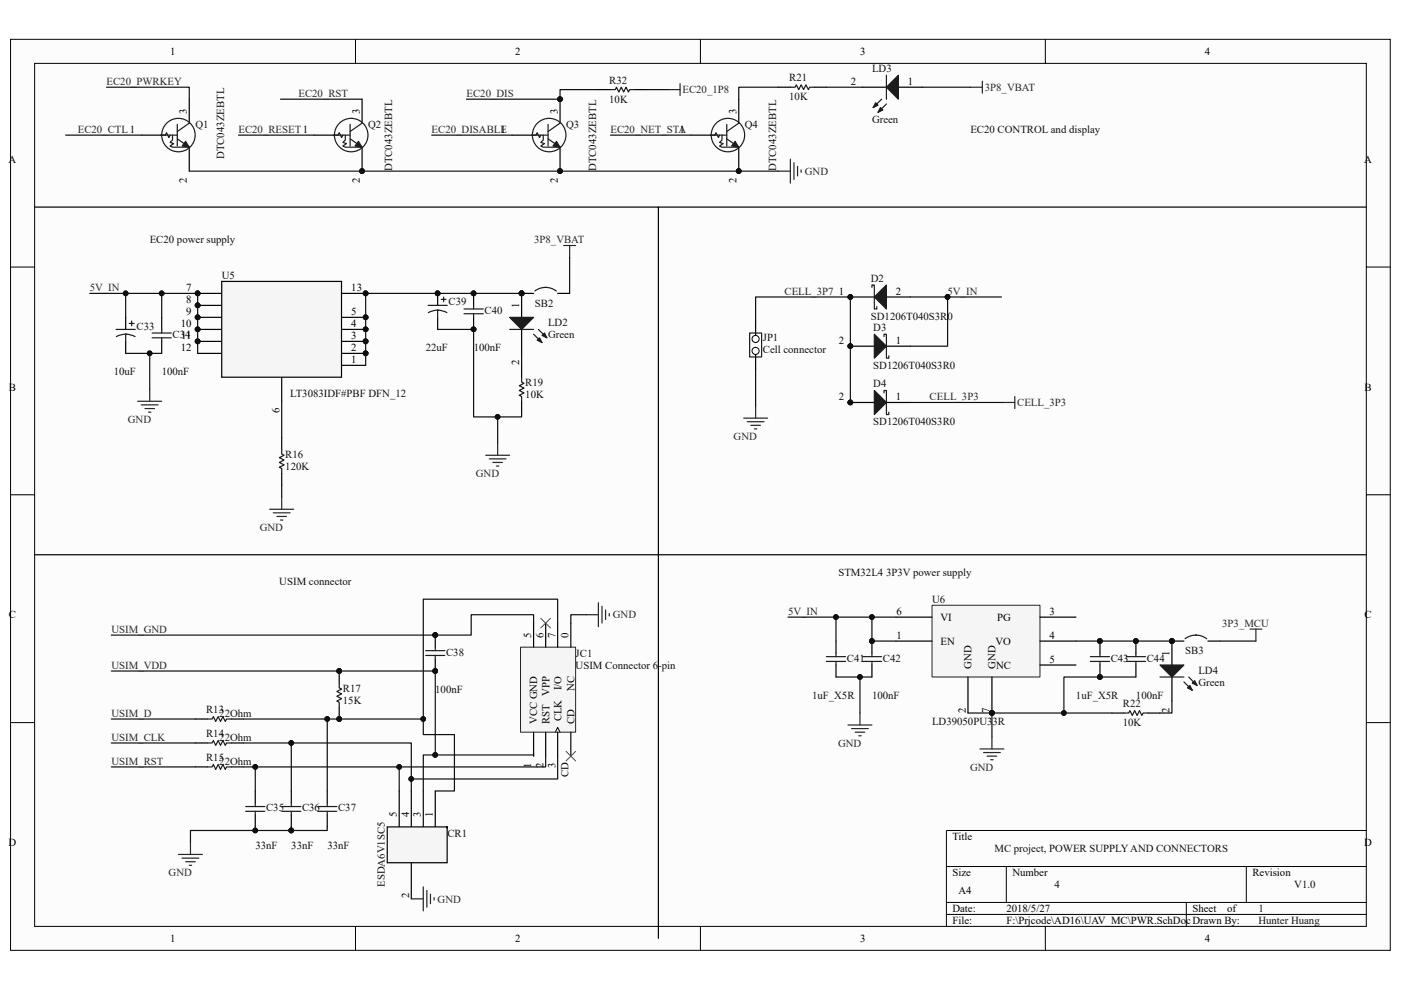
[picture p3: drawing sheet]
<svg xmlns="http://www.w3.org/2000/svg" width="297mm" height="210mm" viewBox="0 0 297 210" stroke-linecap="round" stroke-linejoin="round" font-family="sans-serif">
<path d="M2.3 8.4h292.5v193.2h-292.5z" fill="#fcfcfc"/>
<path d="M2.2 8.3h292.6v193.3h-292.6z" fill="none" stroke="#000" stroke-width=".21"/>
<path d="M7.4 13.5h282.3v183h-282.3z" fill="#fcfcfc"/>
<g fill="none" stroke="#000" stroke-width=".21">
<path d="M7.3 13.4h282.4v183.1h-282.4zM75.4 8.3v5.1M148.5 8.3v5.1M221.6 8.3v5.1M2.2 56.6h5.1M289.7 56.6h5.1M2.2 104.9h5.1M289.7 104.9h5.1M2.2 153.3h5.1M289.7 153.3h5.1M289.7 176.1h-89v20.4M75.4 196.5v5.1"/>
<path d="M148.5 196.5v5.1M200.7 183.8h89M200.7 191.4h89M200.7 194h89M213.4 183.8v7.6M221.6 196.5v5.1M251.5 191.4v5.1M264.2 183.8v7.6"/>
</g>
<g fill="none" stroke="#000" stroke-width=".25">
<path d="M165 18.5h2.6M172.7 18.5h2.5M182.8 18.5h5.1M190.5 18.5h5.1M7.3 43.9h132.3v73.8h150.1M26.6 67.3v2.6M26.6 72.4v2.6M92.8 62.2v2.6M92.8 67.3v2.6M7.3 117.7h132.3v81.3M41.4 152.5h2.5M41.4 157.6h2.5"/>
<path d="M49 152.5h2.6M49 157.6h2.6M71.9 142.3v2.6M71.9 150v2.5M41.4 162.7h2.5M49 162.7h2.6"/>
</g>
<g fill="#0e0e0e" stroke="#0e0e0e" stroke-width=".21">
<circle cx="71.9" cy="142.3" r=".49"/>
<circle cx="71.9" cy="152.5" r=".49"/>
<circle cx="92.8" cy="62.2" r=".5"/>
</g>
<g fill="none" stroke="#1c1c1c" stroke-width=".25">
<path d="M167.6 18.5h1l.2-.5 .6 1 .5-1 .5 1 .5-1 .5 1 .3-.5h1M24.6 69.9h4.1M24.7 71.4l.7-.3 1.2-.2 1.3 .2 .7 .3M26.6 70.9v1.5M27.4 68.6h1M27.9 68.1v1M90.8 64.8h4M90.8 66.3l1.2-.4 .8-.1 1.2 .2 .8 .3M92.8 65.8v1.5M93.6 63.5h1M94.1 63v1M43.9 152.5h1.1l.2-.5 .5 1 .5-1 .6 1 .5-1 .5 1 .2-.5h1"/>
<path d="M43.9 157.6h1.1l.2-.5 .5 1 .5-1 .6 1 .5-1 .5 1 .2-.5h1M71.9 144.9v1l.5 .3-1 .5 1 .5-1 .5 1 .5-1 .5 .5 .2v1.1M43.9 162.7h1.1l.2-.5 .5 1 .5-1 .6 1 .5-1 .5 1 .2-.5h1"/>
</g>
<g fill="none" stroke="#262626" stroke-width=".25">
<path d="M119.5 52.1h2.5M120.8 52.1v2.5M29.2 85.1h5.1M29.9 85.9h3.6M30.7 86.7h2.1M31.5 87.4h.5M31.7 82.6v2.5M103 96.6h5.1M103.7 97.3h3.6M104.5 98.1h2M105.3 98.8h.5M105.5 94v2.6"/>
<path d="M265 133.4h2.5M266.3 133.4v2.6M179.8 153.8h5.1M180.5 154.5h3.6M181.3 155.3h2M182.1 156.1h.5M182.3 151.2v2.6M207.8 158.9h5M208.5 159.6h3.6M210.3 156.3v2.6M209.3 160.4h2M210.1 161.1h.5"/>
</g>
<path d="M187.9 18.5l2.6-2.5v5z" fill="#1c1c1c"/>
<path d="M187.9 18.5l2.6-2.5v5zM186.9 21l-1.8 1.8M187.9 22.1l-1.7 1.7" fill="none" stroke="#1c1c1c" stroke-width=".25"/>
<path d="M185.6 21.8l.6 .5-1.1 .5z" fill="#1c1c1c"/>
<path d="M185.6 21.8l.6 .5-1.1 .5z" fill="none" stroke="#1c1c1c" stroke-width=".25"/>
<path d="M186.7 22.8l.5 .5-1 .5z" fill="#1c1c1c"/>
<g fill="none" stroke="#1c1c1c" stroke-width=".25">
<path d="M187.9 16v5M186.7 22.8l.5 .5-1 .5zM32.3 70.6h4M32.3 71.6h4M34.3 69.9v.7M34.3 71.6v.8M98.4 66.5h4.1M98.4 65.5h4.1M100.4 64.8v.7M100.4 66.5v.8M113.4 61.7l1.3-.6 1-.1 1.4 .2 .9 .5M59.7 95.3v1l.5 .3-1 .5 1 .5-1 .5 1 .5-1 .5 .5 .3v1"/>
<path d="M90.3 139h4M90.3 138h4M92.3 137.2v.8M92.3 139v.8M175.2 139.3h4.1M177.2 138.5v.8M182.8 139.3h4.1M184.9 138.5v.8M231.2 139.3h4M233.2 138.5v.8M238.8 139.3h4.1M240.8 138.5v.8"/>
<path d="M251.3 135.5l1.3-.7 1-.1 1.4 .3 .8 .5M175.2 140.3h4.1M177.2 140.3v.8M182.8 140.3h4.1M184.9 140.3v.8M231.2 140.3h4M233.2 140.3v.8M238.8 140.3h4.1M240.8 140.3v.8M52.1 171.1h4.1M52.1 172.1h4.1M54.1 170.3v.8"/>
<path d="M54.1 172.1v.7M59.7 171.1h4.1M59.7 172.1h4.1M61.8 170.3v.8M61.8 172.1v.7M67.3 171.1h4.1M67.3 172.1h4.1M69.4 170.3v.8M69.4 172.1v.7"/>
</g>
<path d="M205.7 18.5h2.6M208.3 17.2v2.6M165 36.3h2.6M167.6 33.8v5M168.3 34.5v3.6M169.1 35.3v2M169.9 36v.6M57.2 108h5.1M57.9 108.8h3.6M58.7 109.5h2M59.5 110.3h.5M59.7 105.5v2.5" fill="none" stroke="#262626" stroke-width=".25"/>
<g fill="none" stroke="#000" stroke-width=".25">
<path d="M139.6 43.9h150.1M34.3 67.3v2.6M34.3 72.4v2.6M100.4 62.2v2.6M100.4 67.3v2.6M110.6 62.2h2.5M118.2 62.2h2.6M59.7 92.8v2.5M59.7 100.4v2.5M92.3 134.7v2.5M92.3 139.8v2.5M177.2 136v2.5"/>
<path d="M184.9 136v2.5M233.2 136v2.5M240.8 136v2.5M248.5 136h2.5M256.1 136h2.6M177.2 141.1v2.5M184.9 141.1v2.5M233.2 141.1v2.5M240.8 141.1v2.5M54.1 167.8v2.5M54.1 172.8v2.6M61.8 167.8v2.5"/>
<path d="M61.8 172.8v2.6M69.4 167.8v2.5M69.4 172.8v2.6M84.6 167.8v7.6M87.2 167.8v7.6M89.7 167.8v7.6M92.3 167.8v7.6M87.2 183v7.6"/>
</g>
<g fill="#0e0e0e" stroke="#0e0e0e" stroke-width=".21">
<circle cx="248.5" cy="136" r=".5"/>
<circle cx="110.6" cy="62.2" r=".49"/>
<circle cx="240.8" cy="136" r=".49"/>
<circle cx="233.2" cy="143.6" r=".5"/>
<circle cx="233.2" cy="136" r=".5"/>
<circle cx="184.9" cy="136" r=".49"/>
<circle cx="100.4" cy="69.9" r=".49"/>
<circle cx="100.4" cy="62.2" r=".49"/>
<circle cx="92.3" cy="142.3" r=".5"/>
<circle cx="92.3" cy="134.7" r=".5"/>
</g>
<path d="M82.1 175.4v7.6h12.7v-7.6z" fill-rule="evenodd" fill="#f5f5f5" stroke="#000" stroke-width=".25"/>
<path d="M248.5 136v5.1M248.5 143.6v5.1" fill="none" stroke="#000" stroke-width=".25"/>
<circle cx="248.5" cy="136" r=".5" fill="#0e0e0e" stroke="#0e0e0e" stroke-width=".21"/>
<path d="M245.9 141.1h5.1l-2.5 2.5z" fill="#1c1c1c"/>
<path d="M245.9 141.1h5.1l-2.5 2.5zM251 144.6l1.8 1.8M252 143.6l1.8 1.8" fill="none" stroke="#1c1c1c" stroke-width=".25"/>
<path d="M251.8 145.9l.5-.5 .5 1z" fill="#1c1c1c"/>
<path d="M251.8 145.9l.5-.5 .5 1z" fill="none" stroke="#1c1c1c" stroke-width=".25"/>
<path d="M252.8 144.9l.5-.5 .5 1z" fill="#1c1c1c"/>
<path d="M245.9 143.6h5.1M252.8 144.9l.5-.5 .5 1z" fill="none" stroke="#1c1c1c" stroke-width=".25"/>
<g fill="#0e0e0e" stroke="#0e0e0e" stroke-width=".21">
<circle cx="248.5" cy="136" r=".5"/>
<circle cx="110.6" cy="62.2" r=".49"/>
</g>
<path d="M110.6 62.2v5.1M110.6 69.9v5.1" fill="none" stroke="#000" stroke-width=".25"/>
<path d="M108.1 67.3h5l-2.5 2.6z" fill="#1c1c1c"/>
<path d="M108.1 67.3h5l-2.5 2.6zM113.1 70.9l1.8 1.8M114.1 69.9l1.8 1.7" fill="none" stroke="#1c1c1c" stroke-width=".25"/>
<path d="M113.9 72.2l.5-.6 .5 1.1z" fill="#1c1c1c"/>
<path d="M113.9 72.2l.5-.6 .5 1.1z" fill="none" stroke="#1c1c1c" stroke-width=".25"/>
<path d="M114.9 71.1l.5-.5 .5 1z" fill="#1c1c1c"/>
<path d="M108.1 69.9h5M114.9 71.1l.5-.5 .5 1zM110.6 80v1l.5 .3-1 .5 1 .5-1 .5 1 .5-1 .5 .5 .3v1M238.3 151.2h1l.3-.5 .5 1 .5-1 .5 1 .5-1 .5 1 .3-.5h1" fill="none" stroke="#1c1c1c" stroke-width=".25"/>
<circle cx="110.6" cy="62.2" r=".49" fill="#0e0e0e" stroke="#0e0e0e" stroke-width=".21"/>
<path d="M110.6 77.5v2.5M110.6 85.1v2.6M235.8 151.2h2.5M243.4 151.2h2.5" fill="none" stroke="#000" stroke-width=".25"/>
<path d="M197.6 128.4h22.9v15.2h-22.9z" fill="#f5f5f5"/>
<path d="M197.6 128.4h22.9v15.2h-22.9z" fill="none" stroke="#262626" stroke-width=".21"/>
<g fill="none" stroke="#000" stroke-width=".25">
<path d="M41.9 75h5.1M41.9 72.4h5.1M41.9 69.9h5.1M41.9 67.3h5.1M41.9 62.2h5.1M41.9 64.8h5.1M72.4 77.5h5.1M72.4 75h5.1M72.4 72.4h5.1M72.4 69.9h5.1M72.4 67.3h5.1M72.4 62.2h5.1"/>
<path d="M59.7 80v5.1M190 136h7.6M190 130.9h7.6M220.5 136h7.6M220.5 130.9h7.6M205.2 143.6v7.6M210.3 143.6v7.6M220.5 141.1h7.6"/>
</g>
<g fill="#0e0e0e" stroke="#0e0e0e" stroke-width=".21">
<circle cx="210.3" cy="151.2" r=".49"/>
<circle cx="77.5" cy="74.9" r=".5"/>
<circle cx="77.5" cy="72.4" r=".5"/>
<circle cx="77.5" cy="69.9" r=".5"/>
<circle cx="77.5" cy="67.3" r=".5"/>
<circle cx="41.9" cy="62.2" r=".49"/>
<circle cx="41.9" cy="64.8" r=".49"/>
<circle cx="41.9" cy="67.3" r=".49"/>
<circle cx="41.9" cy="69.8" r=".49"/>
<circle cx="41.9" cy="72.4" r=".49"/>
<circle cx="77.5" cy="62.2" r=".5"/>
</g>
<path d="M47 59.7v20.3h25.4v-20.3z" fill-rule="evenodd" fill="#f5f5f5" stroke="#000" stroke-width=".25"/>
<g fill="#0e0e0e" stroke="#0e0e0e" stroke-width=".21">
<circle cx="77.5" cy="74.9" r=".5"/>
<circle cx="77.5" cy="72.4" r=".5"/>
<circle cx="77.5" cy="69.9" r=".5"/>
<circle cx="77.5" cy="67.3" r=".5"/>
<circle cx="41.9" cy="62.2" r=".49"/>
<circle cx="41.9" cy="64.8" r=".49"/>
<circle cx="41.9" cy="67.3" r=".49"/>
<circle cx="41.9" cy="69.8" r=".49"/>
<circle cx="41.9" cy="72.4" r=".49"/>
<circle cx="77.5" cy="62.2" r=".5"/>
<circle cx="200.9" cy="63" r=".49"/>
</g>
<path d="M157.7 88.7h5M158.4 89.5h3.6M159.2 90.2h2M160 91h.5M160.2 86.1v2.6M212.6 85.4h2.6M215.2 84.1v2.6" fill="none" stroke="#262626" stroke-width=".25"/>
<path d="M29.9 28.7h5.1M40.1 21v5.1M40.1 31.2v5.1" fill="none" stroke="#000" stroke-width=".25"/>
<path d="M37.6 29.4l2.5 1.8M37.6 26.4v4.6M40.1 26.1l-2.5 1.8" fill="none" stroke="#1c1c1c" stroke-width=".25"/>
<path d="M39.4 30l.7 1.2-1.5-.2z" fill="#1c1c1c"/>
<path d="M39.4 30l.7 1.2-1.5-.2z" fill="none" stroke="#1c1c1c" stroke-width=".21"/>
<g fill="none" stroke="#1c1c1c" stroke-width=".25">
<path d="M34 28.7h3.6M35 28.7l.3-.5 .5 1 .3-.5M36.6 28.7v1l-.5 .5 .7 .3-.7 .5 .5 .2h3.5M74.2 29.4l2.6 1.8M74.2 26.4v4.6M76.8 26.1l-2.6 1.8"/>
<circle cx="37.8" cy="28.6" r="3.5"/>
</g>
<path d="M66.6 28.7h5.1M76.8 21v5.1M76.8 31.2v5.1" fill="none" stroke="#000" stroke-width=".25"/>
<circle cx="76.8" cy="36.3" r=".5" fill="#0e0e0e" stroke="#0e0e0e" stroke-width=".21"/>
<path d="M76 30l.8 1.2-1.6-.2z" fill="#1c1c1c"/>
<path d="M76 30l.8 1.2-1.6-.2z" fill="none" stroke="#1c1c1c" stroke-width=".21"/>
<g fill="none" stroke="#1c1c1c" stroke-width=".25">
<path d="M129.4 19h1l.3-.5 .5 1 .5-1 .5 1 .5-1 .5 1 .3-.5h1M70.7 28.7h3.5M71.7 28.7l.2-.5 .5 1 .3-.5M73.2 28.7v1l-.5 .5 .8 .3-.8 .5 .5 .2h3.6"/>
<circle cx="74.5" cy="28.7" r="3.6"/>
</g>
<circle cx="76.8" cy="36.3" r=".5" fill="#0e0e0e" stroke="#0e0e0e" stroke-width=".21"/>
<path d="M126.9 19h2.5M134.5 19h2.6M160.2 68.1v4.6" fill="none" stroke="#000" stroke-width=".25"/>
<path d="M141.6 19h2.6M144.2 17.7v2.6" fill="none" stroke="#262626" stroke-width=".25"/>
<circle cx="160.2" cy="71.9" r=".75" fill="#fcfcfc" stroke="#000" stroke-width=".21"/>
<path d="M160.2 73.7v4.6" fill="none" stroke="#000" stroke-width=".25"/>
<circle cx="160.2" cy="74.4" r=".75" fill="#fcfcfc" stroke="#000" stroke-width=".21"/>
<path d="M154.1 29.4l2.5 1.8M154.1 26.4v4.6M156.6 26.1l-2.5 1.8M158.9 70.6h2.6v5.1h-2.6z" fill="none" stroke="#1c1c1c" stroke-width=".25"/>
<path d="M146.5 28.7h5.1M156.6 21v5.1M156.6 31.2v5.1" fill="none" stroke="#000" stroke-width=".25"/>
<circle cx="156.6" cy="36.3" r=".49" fill="#0e0e0e" stroke="#0e0e0e" stroke-width=".21"/>
<path d="M155.9 30l.7 1.2-1.5-.2z" fill="#1c1c1c"/>
<path d="M155.9 30l.7 1.2-1.5-.2z" fill="none" stroke="#1c1c1c" stroke-width=".21"/>
<g fill="none" stroke="#1c1c1c" stroke-width=".25">
<path d="M116.2 29.4l2.5 1.8M116.2 26.4v4.6M118.7 26.1l-2.5 1.8M150.5 28.7h3.6M151.6 28.7l.2-.5 .5 1 .3-.5M153.1 28.7v1l-.5 .5 .7 .3-.7 .5 .5 .2h3.5"/>
<circle cx="154.3" cy="28.6" r="3.5"/>
</g>
<g fill="#0e0e0e" stroke="#0e0e0e" stroke-width=".21">
<circle cx="156.6" cy="36.3" r=".49"/>
<circle cx="118.7" cy="21" r=".5"/>
<circle cx="118.7" cy="36.3" r=".5"/>
</g>
<path d="M108.6 28.7h5M118.7 21v5.1M118.7 31.2v5.1" fill="none" stroke="#000" stroke-width=".25"/>
<path d="M118 30l.7 1.2-1.5-.2z" fill="#1c1c1c"/>
<path d="M118 30l.7 1.2-1.5-.2z" fill="none" stroke="#1c1c1c" stroke-width=".21"/>
<g fill="none" stroke="#1c1c1c" stroke-width=".25">
<path d="M112.6 28.7h3.6M113.6 28.7l.3-.5 .5 1 .3-.5M115.2 28.7v1l-.5 .5 .7 .3-.7 .5 .5 .2h3.5"/>
<circle cx="116.4" cy="28.7" r="3.6"/>
</g>
<g fill="#0e0e0e" stroke="#0e0e0e" stroke-width=".21">
<circle cx="118.7" cy="21" r=".5"/>
<circle cx="118.7" cy="36.3" r=".5"/>
<circle cx="180.3" cy="63" r=".49"/>
</g>
<path d="M180.3 63h5.1M187.9 63h5.1" fill="none" stroke="#000" stroke-width=".25"/>
<path d="M185.4 63l2.5-2.5v5z" fill="#1c1c1c"/>
<path d="M184.9 61v-.5h.5v5h.5v-.5M185.4 63l2.5-2.5v5z" fill="none" stroke="#1c1c1c" stroke-width=".25"/>
<g fill="#0e0e0e" stroke="#0e0e0e" stroke-width=".21">
<circle cx="180.3" cy="63" r=".49"/>
<circle cx="180.3" cy="73.4" r=".49"/>
</g>
<path d="M180.3 73.4h5.1M187.9 73.4h5.1" fill="none" stroke="#000" stroke-width=".25"/>
<path d="M185.4 70.9l2.5 2.5-2.5 2.6z" fill="#1c1c1c"/>
<path d="M185.4 70.9l2.5 2.5-2.5 2.6zM187.4 71.4v-.5h.5v5.1h.5v-.5" fill="none" stroke="#1c1c1c" stroke-width=".25"/>
<g fill="#0e0e0e" stroke="#0e0e0e" stroke-width=".21">
<circle cx="180.3" cy="73.4" r=".49"/>
<circle cx="180.3" cy="85.4" r=".49"/>
</g>
<path d="M180.3 85.4h5.1M187.9 85.4h5.1" fill="none" stroke="#000" stroke-width=".25"/>
<path d="M185.4 82.8l2.5 2.6-2.5 2.5z" fill="#1c1c1c"/>
<path d="M185.4 82.8l2.5 2.6-2.5 2.5zM187.4 83.3v-.5h.5v5.1h.5v-.5" fill="none" stroke="#1c1c1c" stroke-width=".25"/>
<circle cx="180.3" cy="85.4" r=".49" fill="#0e0e0e" stroke="#0e0e0e" stroke-width=".21"/>
<path d="M110.4 137.3h11.6v18h-11.6z" fill="#f5f5f5"/>
<path d="M110.4 137.3h11.6v18h-11.6z" fill="none" stroke="#262626" stroke-width=".21"/>
<path d="M113.1 132.2v5M115.7 132.2v5M118.2 132.2v5M121 132.2v5M113.1 155.3v5.1M115.7 155.3v5.1M118.2 155.3v5.1M121 155.3v5.1" fill="none" stroke="#000" stroke-width=".25"/>
<path d="M117.7 155.3l.5-1 .5 1" fill="none" stroke="#000" stroke-width=".21"/>
<path d="M114.7 131.1l2 2.1M116.7 131.1l-2 2.1M120 159.4l2 2M122 159.4l-2 2" fill="none" stroke="#4c4c4c" stroke-width=".21"/>
<g fill="none" stroke="#262626" stroke-width=".25">
<path d="M124.3 130.4h2.6M126.9 127.8v5.1M127.6 128.6v3.6M128.4 129.4v2M129.2 130.1v.5M40.4 178.7v2.5M37.8 181.2h5.1M38.6 182h3.6M39.4 182.8h2M40.1 183.5h.5M87.2 190.6h2.5M89.7 188.1v5.1"/>
<path d="M90.5 188.9v3.5M91.3 189.6v2.1M92 190.4v.5"/>
</g>
<g fill="none" stroke="#0e0e0e" stroke-width=".25">
<path d="M22.6 18.5h17.5v2.5M126.9 19h-8.2v2h-19.8M137.1 19h4.5M165 18.5h-8.4v2.5M175.2 18.5h7.6M195.6 18.5h10.1M13.9 28.7h16M40.1 36.3h124.9M50.6 28.7h16M59.5 21h17.3M91.5 28.7h17.1M129.4 28.7h17.1"/>
<path d="M120.8 54.6v7.6M19 62.2h15.3v5.1M26.6 62.2v5.1M26.6 75h7.7M31.7 75v7.6M34.3 62.2h7.6v12.8M92.8 69.9h7.6v18.5h5.1M110.6 62.2h-33.1v15.3M110.6 75v2.5M160.2 68.1v-5.1h20.1v22.6M160.2 78.3v7.8M193 63h19.3"/>
<path d="M200.9 63v10.4h-7.9M59.7 85.1v7.7M110.6 87.7v.7h-5.1v5.6M193 85.4h19.6M59.7 102.9v2.6M113.1 132.2v-1.8h-13.2v4.3h-76.3M118.2 132.2v-5.1h-28.5v25.4h-38.1M124.3 130.4h-3.3v1.8M167.1 130.9h10.1M184.9 130.9v5.1h5.1M190 130.9h-12.8v5.1M228.1 136h20.4"/>
<path d="M258.7 136h7.6M23.6 142.3h68.7v17.8h20.8v.3M23.6 152.5h17.8M23.6 157.6h17.8M51.6 157.6h35.6v10.2M61.8 157.6v10.2M69.4 152.5v15.3M89.7 152.5v3.3h6.6v12h-4M177.2 143.6h7.7M182.3 143.6v7.6M210.3 151.2v5.1M225.6 151.2h10.2"/>
<path d="M240.8 143.6h-15.2v7.6h-20.4M248.5 148.7v2.5h-2.6M23.6 162.7h17.8M51.6 162.7h33v5.1M54.1 162.7v5.1M54.1 176.1h7.7M54.1 175.4v.7h-13.7v2.6M61.8 175.4v.7M69.4 175.4v.7h-7.6M92.3 160.1h-2.6v7.7M115.7 160.4v2.3h-31.1M118.2 160.4v4.8h-31"/>
</g>
<g fill="#0e0e0e" stroke="#0e0e0e" stroke-width=".21">
<circle cx="26.6" cy="62.2" r=".49"/>
<circle cx="31.7" cy="74.9" r=".49"/>
<circle cx="182.3" cy="143.6" r=".49"/>
<circle cx="210.3" cy="151.2" r=".49"/>
<circle cx="184.9" cy="136" r=".49"/>
<circle cx="184.9" cy="130.9" r=".49"/>
<circle cx="233.2" cy="136" r=".5"/>
<circle cx="240.8" cy="136" r=".49"/>
<circle cx="248.5" cy="136" r=".5"/>
<circle cx="177.2" cy="130.9" r=".5"/>
<circle cx="77.5" cy="74.9" r=".5"/>
<circle cx="77.5" cy="72.4" r=".5"/>
<circle cx="77.5" cy="69.9" r=".5"/>
<circle cx="77.5" cy="67.3" r=".5"/>
<circle cx="77.5" cy="62.2" r=".5"/>
<circle cx="92.8" cy="62.2" r=".5"/>
<circle cx="100.4" cy="62.2" r=".49"/>
<circle cx="110.6" cy="62.2" r=".49"/>
<circle cx="34.3" cy="62.2" r=".5"/>
<circle cx="41.9" cy="62.2" r=".49"/>
<circle cx="41.9" cy="64.8" r=".49"/>
<circle cx="41.9" cy="67.3" r=".49"/>
<circle cx="41.9" cy="69.8" r=".49"/>
<circle cx="41.9" cy="72.4" r=".49"/>
<circle cx="84.6" cy="162.7" r=".49"/>
<circle cx="87.2" cy="165.2" r=".49"/>
<circle cx="71.9" cy="142.3" r=".49"/>
<circle cx="92.3" cy="142.3" r=".5"/>
<circle cx="92.3" cy="160.1" r=".5"/>
<circle cx="225.6" cy="151.2" r=".49"/>
<circle cx="105.5" cy="88.4" r=".5"/>
<circle cx="100.4" cy="69.9" r=".49"/>
<circle cx="233.2" cy="143.6" r=".5"/>
<circle cx="180.3" cy="63" r=".49"/>
<circle cx="180.3" cy="73.4" r=".49"/>
<circle cx="180.3" cy="85.4" r=".49"/>
<circle cx="200.9" cy="63" r=".49"/>
<circle cx="76.8" cy="36.3" r=".5"/>
<circle cx="118.7" cy="36.3" r=".5"/>
<circle cx="156.6" cy="36.3" r=".49"/>
<circle cx="118.7" cy="21" r=".5"/>
<circle cx="89.7" cy="152.5" r=".5"/>
<circle cx="54.1" cy="162.7" r=".49"/>
<circle cx="61.7" cy="157.6" r=".5"/>
<circle cx="61.7" cy="176.1" r=".5"/>
<circle cx="69.4" cy="152.5" r=".49"/>
<circle cx="54.1" cy="176.1" r=".49"/>
<circle cx="92.3" cy="134.7" r=".5"/>
<circle cx="71.9" cy="152.5" r=".49"/>
</g>
<g font-size="2.3">
<text x="36.1" y="11.7">1</text>
<text x="109.2" y="11.7">2</text>
<text x="182.3" y="11.7">3</text>
<text x="255.5" y="11.7">4</text>
<text x="180.4" y="18">2</text>
<text x="192.5" y="18">1</text>
<text x="39.6" y="24.1" transform="rotate(-90 39.6 24.1)">3</text>
<text x="76.3" y="24.1" transform="rotate(-90 76.3 24.1)">3</text>
<text x="106.1" y="28.2">1</text>
<text x="118.3" y="24.1" transform="rotate(-90 118.3 24.1)">3</text>
<text x="144.1" y="28.2">1</text>
<text x="156.1" y="24.1" transform="rotate(-90 156.1 24.1)">3</text>
<text x="1.8" y="34.5">A</text>
<text x="289.2" y="34.5">A</text>
<text x="39.6" y="38.7" transform="rotate(-90 39.6 38.7)">2</text>
<text x="76.3" y="38.7" transform="rotate(-90 76.3 38.7)">2</text>
<text x="118.3" y="38.7" transform="rotate(-90 118.3 38.7)">2</text>
<text x="156.1" y="38.7" transform="rotate(-90 156.1 38.7)">2</text>
<text x="39.5" y="61.7">7</text>
<text x="39.5" y="64.3">8</text>
<text x="74.5" y="61.7">13</text>
<text x="110.1" y="65.3" transform="rotate(-90 110.1 65.3)">1</text>
<text x="177.9" y="62.5">1</text>
<text x="190" y="62.5">2</text>
<text x="38.4" y="69.4">10</text>
<text x="38.4" y="71.9">11</text>
<text x="39.5" y="66.8">9</text>
<text x="74.5" y="71.9">3</text>
<text x="74.5" y="69.4">4</text>
<text x="74.5" y="66.8">5</text>
<text x="38.4" y="74.5">12</text>
<text x="74.5" y="77">1</text>
<text x="74.5" y="74.5">2</text>
<text x="110.1" y="77.4" transform="rotate(-90 110.1 77.4)">2</text>
<text x="177.9" y="72.9">2</text>
<text x="190" y="72.9">1</text>
<text x="1.9" y="82.8">B</text>
<text x="289.3" y="82.8">B</text>
<text x="59.2" y="87.5" transform="rotate(-90 59.2 87.5)">6</text>
<text x="177.9" y="84.9">2</text>
<text x="190" y="84.9">1</text>
<text x="1.9" y="131.2">C</text>
<text x="190.1" y="130.4">6</text>
<text x="199.4" y="131.7">VI</text>
<text x="211.5" y="131.7">PG</text>
<text x="222.5" y="130.4">3</text>
<text x="289.3" y="131.2">C</text>
<text x="112.6" y="135.2" transform="rotate(-90 112.6 135.2)">5</text>
<text x="115.2" y="135.2" transform="rotate(-90 115.2 135.2)">6</text>
<text x="117.7" y="135.2" transform="rotate(-90 117.7 135.2)">7</text>
<text x="120.5" y="135.2" transform="rotate(-90 120.5 135.2)">0</text>
<text x="190.1" y="135.5">1</text>
<text x="199.4" y="136.8">EN</text>
<text x="211.1" y="136.8">VO</text>
<text x="222.5" y="135.5">4</text>
<text x="206" y="141.8" transform="rotate(-90 206 141.8)">GND</text>
<text x="211.1" y="141.8" transform="rotate(-90 211.1 141.8)">GND</text>
<text x="211.2" y="141.8">NC</text>
<text x="222.5" y="140.6">5</text>
<text x="248" y="139" transform="rotate(-90 248 139)">1</text>
<text x="116.5" y="147.6" transform="rotate(-90 116.5 147.6)">VPP</text>
<text x="119" y="146.4" transform="rotate(-90 119 146.4)">I/O</text>
<text x="121.8" y="146.6" transform="rotate(-90 121.8 146.6)">NC</text>
<text x="113.9" y="153.5" transform="rotate(-90 113.9 153.5)">VCC GND</text>
<text x="116.5" y="153.5" transform="rotate(-90 116.5 153.5)">RST</text>
<text x="119" y="153" transform="rotate(-90 119 153)">CLK</text>
<text x="121.8" y="153.5" transform="rotate(-90 121.8 153.5)">CD</text>
<text x="204.7" y="151.1" transform="rotate(-90 204.7 151.1)">2</text>
<text x="209.8" y="151.1" transform="rotate(-90 209.8 151.1)">7</text>
<text x="248" y="151.1" transform="rotate(-90 248 151.1)">2</text>
<text x="112.6" y="162.8" transform="rotate(-90 112.6 162.8)">1</text>
<text x="115.2" y="162.8" transform="rotate(-90 115.2 162.8)">2</text>
<text x="117.7" y="162.8" transform="rotate(-90 117.7 162.8)">3</text>
<text x="120.5" y="164.9" transform="rotate(-90 120.5 164.9)">CD</text>
<text x="84.2" y="173.4" transform="rotate(-90 84.2 173.4)">5</text>
<text x="86.7" y="173.4" transform="rotate(-90 86.7 173.4)">4</text>
<text x="89.3" y="173.4" transform="rotate(-90 89.3 173.4)">3</text>
<text x="91.8" y="173.4" transform="rotate(-90 91.8 173.4)">1</text>
<text x="1.8" y="179.5">D</text>
<text x="201.9" y="178.2">Title</text>
<text x="289.2" y="179.5">D</text>
<text x="88" y="182.6" transform="rotate(-90 88 182.6)">42</text>
<text x="90.5" y="182.6" transform="rotate(-90 90.5 182.6)">3</text>
<text x="201.9" y="185.8">Size</text>
<text x="214.6" y="185.8">Number</text>
<text x="265.5" y="185.8">Revision</text>
<text x="86.7" y="190.5" transform="rotate(-90 86.7 190.5)">2</text>
<text x="203.2" y="189.7">A4</text>
<text x="201.9" y="193.5">Date:</text>
<text x="201.9" y="196">File:</text>
<text x="213.4" y="193.5">2018/5/27</text>
<text x="213.4" y="196">F:\Prjcode\AD16\UAV_MC\PWR.SchDocDrawn By:</text>
<text x="252.8" y="193.5">Sheet</text>
<text x="260.2" y="193.5">of</text>
<text x="36.1" y="199.8">1</text>
<text x="109.2" y="199.8">2</text>
<text x="182.3" y="199.8">3</text>
<text x="255.5" y="199.8">4</text>
</g>
<g font-size="2.3" fill="#0e0e0e">
<text x="129.2" y="17.8">R32</text>
<text x="167.3" y="17.3">R21</text>
<text x="184.9" y="15.2">LD3</text>
<text x="129.2" y="21.8">10K</text>
<text x="167.3" y="21.3">10K</text>
<text x="41.4" y="27.2">Q1</text>
<text x="78" y="27.2">Q2</text>
<text x="120" y="27.2">Q3</text>
<text x="157.9" y="27.2">Q4</text>
<text x="184.9" y="26.1">Green</text>
<text x="205.7" y="28.2">EC20 CONTROL and display</text>
<text x="47.5" y="33.8" transform="rotate(-90 47.5 33.8)">DTC043ZEBTL</text>
<text x="83.1" y="36.3" transform="rotate(-90 83.1 36.3)">DTC043ZEBTL</text>
<text x="126.4" y="36.3" transform="rotate(-90 126.4 36.3)">DTC043ZEBTL</text>
<text x="164.5" y="36.3" transform="rotate(-90 164.5 36.3)">DTC043ZEBTL</text>
<text x="31.7" y="51.6">EC20 power supply</text>
<text x="47" y="59.2">U5</text>
<text x="184.6" y="59.7">D2</text>
<text x="95.1" y="64.8">C39</text>
<text x="113.4" y="65">SB2</text>
<text x="29" y="69.9">C33</text>
<text x="36.6" y="71.7">C34</text>
<text x="102.7" y="66.6">C40</text>
<text x="116.2" y="69.1">LD2</text>
<text x="116.2" y="71.7">Green</text>
<text x="184.6" y="67.9">SD1206T040S3R0</text>
<text x="185.1" y="70.1">D3</text>
<text x="90.3" y="74.5">22uF</text>
<text x="100.4" y="74.5">100nF</text>
<text x="161.7" y="72.4">JP1</text>
<text x="161.7" y="75">Cell connector</text>
<text x="24.1" y="79.5">10uF</text>
<text x="34.3" y="79.5">100nF</text>
<text x="111.4" y="81.8">R19</text>
<text x="185.1" y="78.3">SD1206T040S3R0</text>
<text x="185.1" y="82.1">D4</text>
<text x="61.5" y="84.1">LT3083IDF#PBF DFN_12</text>
<text x="111.4" y="84.4">10K</text>
<text x="185.1" y="90.2">SD1206T040S3R0</text>
<text x="60.5" y="97.1">R16</text>
<text x="60.5" y="99.6">120K</text>
<text x="59.2" y="124">USIM connector</text>
<text x="177.8" y="122.3">STM32L4 3P3V power supply</text>
<text x="197.6" y="127.9">U6</text>
<text x="94.6" y="139">C38</text>
<text x="122" y="139.3">JC1</text>
<text x="122" y="141.8">USIM Connector 6-pin</text>
<text x="179.6" y="140.3">C41</text>
<text x="187.2" y="140.3">C42</text>
<text x="235.5" y="140.3">C43</text>
<text x="243.1" y="140.3">C44</text>
<text x="251.3" y="138.8">SB3</text>
<text x="254.1" y="142.9">LD4</text>
<text x="72.7" y="146.7">R17</text>
<text x="72.7" y="149.2">15K</text>
<text x="92.3" y="146.9">100nF</text>
<text x="172.2" y="148.2">1uF_X5R</text>
<text x="184.9" y="148.2">100nF</text>
<text x="228.1" y="148.2">1uF_X5R</text>
<text x="238.1" y="150">R22</text>
<text x="240.9" y="148.2">100nF</text>
<text x="254.1" y="145.4">Green</text>
<text x="43.7" y="151.3">R13</text>
<text x="46.5" y="152">22Ohm</text>
<text x="197.6" y="153.8">LD39050PU33R</text>
<text x="238.1" y="154.1">10K</text>
<text x="43.7" y="156.3">R14</text>
<text x="43.7" y="161.4">R15</text>
<text x="46.5" y="157.1">22Ohm</text>
<text x="46.5" y="162.2">22Ohm</text>
<text x="56.4" y="172.1">C35</text>
<text x="64" y="172.1">C36</text>
<text x="71.7" y="172.1">C37</text>
<text x="54.1" y="180">33nF</text>
<text x="61.8" y="180">33nF</text>
<text x="69.4" y="180">33nF</text>
<text x="94.8" y="177.4">CR1</text>
<text x="210.8" y="180.7">MC project, POWER SUPPLY AND CONNECTORS</text>
<text x="81.6" y="188.1" transform="rotate(-90 81.6 188.1)">ESDA6V1SC5</text>
<text x="223.6" y="188.4">4</text>
<text x="274.4" y="188.4">V1.0</text>
<text x="266.8" y="196">Hunter Huang</text>
<text x="266.8" y="193.5">1</text>
</g>
<g font-size="2.3" fill="#262626">
<text x="22.6" y="18">EC20_PWRKEY</text>
<text x="63.3" y="20.6">EC20_RST</text>
<text x="98.9" y="20.6">EC20_DIS</text>
<text x="144.7" y="19.8">EC20_1P8</text>
<text x="208.8" y="19.3">3P8_VBAT</text>
<text x="16.5" y="28.2">EC20_CTL 1</text>
<text x="50.6" y="28.2">EC20_RESET1</text>
<text x="91.5" y="28.2">EC20_DISABLE</text>
<text x="129.4" y="28.2">EC20_NET_STA</text>
<text x="170.6" y="37.1">GND</text>
<text x="113.3" y="51.6">3P8_VBAT</text>
<text x="19" y="61.7">5V_IN</text>
<text x="166.3" y="62.5">CELL_3P7</text>
<text x="200.9" y="62.5">5V_IN</text>
<text x="27.1" y="89.7">GND</text>
<text x="197.1" y="84.9">CELL_3P3</text>
<text x="215.7" y="86.2">CELL_3P3</text>
<text x="155.6" y="93.3">GND</text>
<text x="100.9" y="101.2">GND</text>
<text x="55.1" y="112.6">GND</text>
<text x="129.9" y="131.2">GND</text>
<text x="167.1" y="130.4">5V_IN</text>
<text x="23.6" y="134.2">USIM_GND</text>
<text x="259.1" y="132.9">3P3_MCU</text>
<text x="23.6" y="141.8">USIM_VDD</text>
<text x="23.6" y="152">USIM_D</text>
<text x="23.6" y="157.1">USIM_CLK</text>
<text x="177.7" y="158.4">GND</text>
<text x="23.6" y="162.2">USIM_RST</text>
<text x="205.7" y="163.5">GND</text>
<text x="35.7" y="185.8">GND</text>
<text x="92.8" y="191.4">GND</text>
</g>
</svg>
